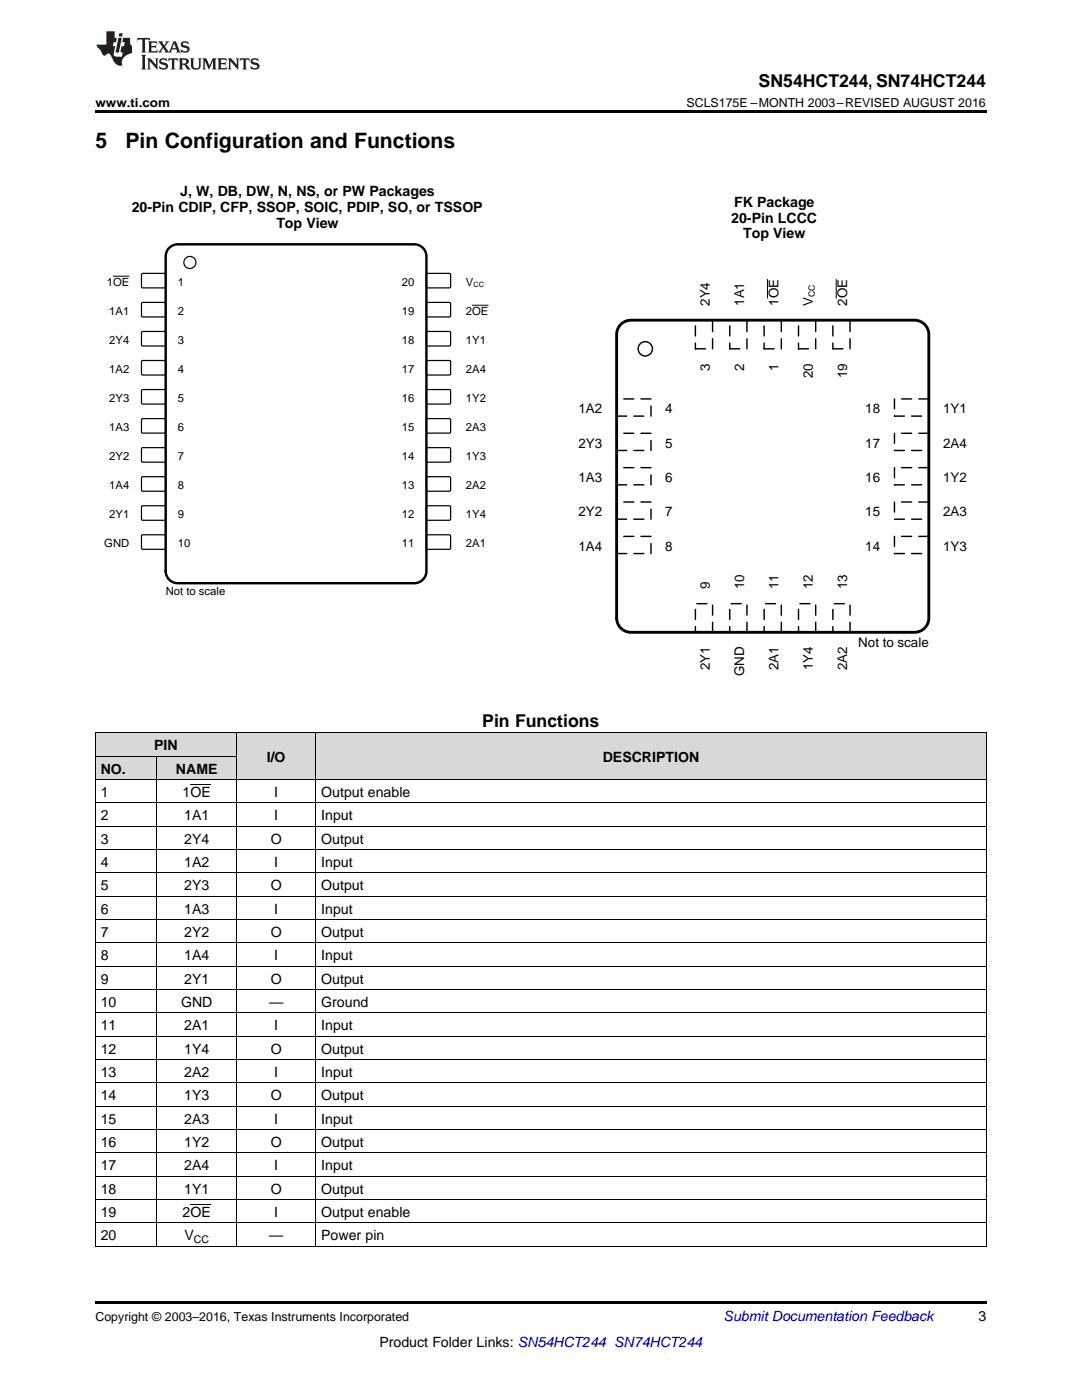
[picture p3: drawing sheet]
<svg xmlns="http://www.w3.org/2000/svg" width="216mm" height="279mm" viewBox="0 0 216 279" stroke-linecap="round" stroke-linejoin="round" font-family="sans-serif">
<g fill="#d8d8d8">
<path d="M47.2 146.3h15.8v9.3h-15.8z"/>
<path d="M63 146.3h133.8v9.3h-133.8z"/>
<path d="M19 151h12.4v4.6h-12.4z"/>
<path d="M31.4 151h15.8v4.6h-15.8z"/>
<path d="M19 146.3h12.4v4.7h-12.4z"/>
<path d="M31.4 146.3h15.8v4.7h-15.8z"/>
</g>
<path d="M19 248.7l.2 .1zM47.1 248.7l.1 .1zM62.9 248.7l.1 .1zM196.7 248.7l.1 .1zM19 259.7h177.8v.5h-177.8z" fill="#000"/>
<g fill="none" stroke="#000" stroke-width=".2">
<path d="M19 155.6h177.8M19 150.9h28.2M19 146.3h177.8M19.1 146.3v102.5M31.3 151v97.8M47.1 146.3v102.5M63 146.3v102.5M196.8 146.3v102.5M19 178.9h177.8M19 174.2h177.8M19 169.6h177.8M19 164.9h177.8"/>
<path d="M19 160.2h177.8M19 197.5h177.8M19 192.8h177.8M19 188.2h177.8M19 183.5h177.8M19 216.1h177.8M19 211.5h177.8M19 206.8h177.8M19 202.2h177.8M19 239.4h177.8M19 234.8h177.8M19 230.1h177.8"/>
<path d="M19 225.4h177.8M19 220.8h177.8M19 248.7h177.8M19 244.1h177.8"/>
</g>
<circle cx="128.8" cy="69.6" r="1.43" fill="none" stroke="#000" stroke-width=".29"/>
<path d="M123 79.6h6.9v3.4h-6.9z" fill-rule="evenodd" fill="#fff"/>
<path d="M123 79.6h6.9v3.4h-6.9z" fill="none" stroke="#000" stroke-width=".29" stroke-dasharray="2 1.4"/>
<path d="M123 86.5h6.9v3.4h-6.9z" fill-rule="evenodd" fill="#fff"/>
<path d="M123 86.5h6.9v3.4h-6.9z" fill="none" stroke="#000" stroke-width=".29" stroke-dasharray="2 1.4"/>
<path d="M123 93.3h6.9v3.5h-6.9z" fill-rule="evenodd" fill="#fff"/>
<path d="M123 93.3h6.9v3.5h-6.9z" fill="none" stroke="#000" stroke-width=".29" stroke-dasharray="2 1.4"/>
<path d="M123 100.2h6.9v3.4h-6.9z" fill-rule="evenodd" fill="#fff"/>
<path d="M123 100.2h6.9v3.4h-6.9z" fill="none" stroke="#000" stroke-width=".29" stroke-dasharray="2 1.4"/>
<path d="M123 107h6.9v3.5h-6.9z" fill-rule="evenodd" fill="#fff"/>
<path d="M123 107h6.9v3.5h-6.9z" fill="none" stroke="#000" stroke-width=".29" stroke-dasharray="2 1.4"/>
<path d="M138.8 120.5h3.4v5.7h-3.4z" fill-rule="evenodd" fill="#fff"/>
<path d="M138.8 120.5h3.4v5.7h-3.4z" fill="none" stroke="#000" stroke-width=".29" stroke-dasharray="2 1.4"/>
<path d="M145.6 120.5h3.4v5.7h-3.4z" fill-rule="evenodd" fill="#fff"/>
<path d="M145.6 120.5h3.4v5.7h-3.4z" fill="none" stroke="#000" stroke-width=".29" stroke-dasharray="2 1.4"/>
<path d="M152.5 120.5h3.4v5.7h-3.4z" fill-rule="evenodd" fill="#fff"/>
<path d="M152.5 120.5h3.4v5.7h-3.4z" fill="none" stroke="#000" stroke-width=".29" stroke-dasharray="2 1.4"/>
<path d="M159.3 120.5h3.5v5.7h-3.5z" fill-rule="evenodd" fill="#fff"/>
<path d="M159.3 120.5h3.5v5.7h-3.5z" fill="none" stroke="#000" stroke-width=".29" stroke-dasharray="2 1.4"/>
<path d="M166.2 120.5h3.4v5.7h-3.4z" fill-rule="evenodd" fill="#fff"/>
<path d="M166.2 120.5h3.4v5.7h-3.4z" fill="none" stroke="#000" stroke-width=".29" stroke-dasharray="2 1.4"/>
<path d="M178.5 107h6.8v3.5h-6.8z" fill-rule="evenodd" fill="#fff"/>
<path d="M178.5 107h6.8v3.5h-6.8z" fill="none" stroke="#000" stroke-width=".29" stroke-dasharray="2 1.4"/>
<path d="M178.5 100.2h6.8v3.4h-6.8z" fill-rule="evenodd" fill="#fff"/>
<path d="M178.5 100.2h6.8v3.4h-6.8z" fill="none" stroke="#000" stroke-width=".29" stroke-dasharray="2 1.4"/>
<path d="M178.5 93.3h6.8v3.5h-6.8z" fill-rule="evenodd" fill="#fff"/>
<path d="M178.5 93.3h6.8v3.5h-6.8z" fill="none" stroke="#000" stroke-width=".29" stroke-dasharray="2 1.4"/>
<path d="M178.5 86.5h6.8v3.4h-6.8z" fill-rule="evenodd" fill="#fff"/>
<path d="M178.5 86.5h6.8v3.4h-6.8z" fill="none" stroke="#000" stroke-width=".29" stroke-dasharray="2 1.4"/>
<path d="M178.5 79.6h6.8v3.4h-6.8z" fill-rule="evenodd" fill="#fff"/>
<path d="M178.5 79.6h6.8v3.4h-6.8z" fill="none" stroke="#000" stroke-width=".29" stroke-dasharray="2 1.4"/>
<path d="M166.2 63.9h3.4v5.7h-3.4z" fill-rule="evenodd" fill="#fff"/>
<path d="M166.2 63.9h3.4v5.7h-3.4z" fill="none" stroke="#000" stroke-width=".29" stroke-dasharray="2 1.4"/>
<path d="M166.9 55.7v3.9" fill="none" stroke="#000" stroke-width=".2"/>
<path d="M159.3 63.9h3.5v5.7h-3.5z" fill-rule="evenodd" fill="#fff"/>
<path d="M159.3 63.9h3.5v5.7h-3.5z" fill="none" stroke="#000" stroke-width=".29" stroke-dasharray="2 1.4"/>
<path d="M152.5 63.9h3.4v5.7h-3.4z" fill-rule="evenodd" fill="#fff"/>
<path d="M152.5 63.9h3.4v5.7h-3.4z" fill="none" stroke="#000" stroke-width=".29" stroke-dasharray="2 1.4"/>
<path d="M153.1 55.7v3.9" fill="none" stroke="#000" stroke-width=".2"/>
<path d="M145.6 63.9h3.4v5.7h-3.4z" fill-rule="evenodd" fill="#fff"/>
<path d="M145.6 63.9h3.4v5.7h-3.4z" fill="none" stroke="#000" stroke-width=".29" stroke-dasharray="2 1.4"/>
<path d="M138.8 63.9h3.4v5.7h-3.4z" fill-rule="evenodd" fill="#fff"/>
<path d="M138.8 63.9h3.4v5.7h-3.4z" fill="none" stroke="#000" stroke-width=".29" stroke-dasharray="2 1.4"/>
<path d="M124.1 64.5l1.1-.5 .7-.1h56.6a2.86 2.86 0 0 1 2.8 2.9v56.5a2.86 2.86 0 0 1-2.8 2.9h-56.6a2.86 2.86 0 0 1-2.9-2.9v-56.5a2.85 2.85 0 0 1 1.1-2.3z" fill="none" stroke="#000" stroke-width=".57"/>
<path d="M28.3 54.6h4.7v2.8h-4.7z" fill-rule="evenodd" fill="#fff"/>
<path d="M28.3 54.6h4.7v2.8h-4.7z" fill="none" stroke="#000" stroke-width=".24"/>
<path d="M22.6 55.1h3.2" fill="none" stroke="#000" stroke-width=".2"/>
<path d="M85.2 54.6h4.6v2.8h-4.6z" fill-rule="evenodd" fill="#fff"/>
<path d="M85.2 54.6h4.6v2.8h-4.6z" fill="none" stroke="#000" stroke-width=".24"/>
<path d="M28.3 60.4h4.7v2.8h-4.7z" fill-rule="evenodd" fill="#fff"/>
<path d="M28.3 60.4h4.7v2.8h-4.7z" fill="none" stroke="#000" stroke-width=".24"/>
<path d="M85.2 60.4h4.6v2.8h-4.6z" fill-rule="evenodd" fill="#fff"/>
<path d="M85.2 60.4h4.6v2.8h-4.6z" fill="none" stroke="#000" stroke-width=".24"/>
<path d="M94.2 60.9h3.3" fill="none" stroke="#000" stroke-width=".2"/>
<path d="M28.3 66.2h4.7v2.8h-4.7z" fill-rule="evenodd" fill="#fff"/>
<path d="M28.3 66.2h4.7v2.8h-4.7z" fill="none" stroke="#000" stroke-width=".24"/>
<path d="M85.2 66.2h4.6v2.8h-4.6z" fill-rule="evenodd" fill="#fff"/>
<path d="M85.2 66.2h4.6v2.8h-4.6z" fill="none" stroke="#000" stroke-width=".24"/>
<path d="M28.3 72h4.7v2.8h-4.7z" fill-rule="evenodd" fill="#fff"/>
<path d="M28.3 72h4.7v2.8h-4.7z" fill="none" stroke="#000" stroke-width=".24"/>
<path d="M85.2 72h4.6v2.8h-4.6z" fill-rule="evenodd" fill="#fff"/>
<path d="M85.2 72h4.6v2.8h-4.6z" fill="none" stroke="#000" stroke-width=".24"/>
<path d="M28.3 77.8h4.7v2.8h-4.7z" fill-rule="evenodd" fill="#fff"/>
<path d="M28.3 77.8h4.7v2.8h-4.7z" fill="none" stroke="#000" stroke-width=".24"/>
<path d="M85.2 77.8h4.6v2.8h-4.6z" fill-rule="evenodd" fill="#fff"/>
<path d="M85.2 77.8h4.6v2.8h-4.6z" fill="none" stroke="#000" stroke-width=".24"/>
<path d="M28.3 83.6h4.7v2.8h-4.7z" fill-rule="evenodd" fill="#fff"/>
<path d="M28.3 83.6h4.7v2.8h-4.7z" fill="none" stroke="#000" stroke-width=".24"/>
<path d="M85.2 83.6h4.6v2.8h-4.6z" fill-rule="evenodd" fill="#fff"/>
<path d="M85.2 83.6h4.6v2.8h-4.6z" fill="none" stroke="#000" stroke-width=".24"/>
<path d="M28.3 89.4h4.7v2.8h-4.7z" fill-rule="evenodd" fill="#fff"/>
<path d="M28.3 89.4h4.7v2.8h-4.7z" fill="none" stroke="#000" stroke-width=".24"/>
<path d="M85.2 89.4h4.6v2.8h-4.6z" fill-rule="evenodd" fill="#fff"/>
<path d="M85.2 89.4h4.6v2.8h-4.6z" fill="none" stroke="#000" stroke-width=".24"/>
<path d="M28.3 95.2h4.7v2.8h-4.7z" fill-rule="evenodd" fill="#fff"/>
<path d="M28.3 95.2h4.7v2.8h-4.7z" fill="none" stroke="#000" stroke-width=".24"/>
<path d="M85.2 95.2h4.6v2.8h-4.6z" fill-rule="evenodd" fill="#fff"/>
<path d="M85.2 95.2h4.6v2.8h-4.6z" fill="none" stroke="#000" stroke-width=".24"/>
<path d="M28.3 101h4.7v2.8h-4.7z" fill-rule="evenodd" fill="#fff"/>
<path d="M28.3 101h4.7v2.8h-4.7z" fill="none" stroke="#000" stroke-width=".24"/>
<path d="M85.2 101h4.6v2.8h-4.6z" fill-rule="evenodd" fill="#fff"/>
<path d="M85.2 101h4.6v2.8h-4.6z" fill="none" stroke="#000" stroke-width=".24"/>
<path d="M28.3 106.8h4.7v2.8h-4.7z" fill-rule="evenodd" fill="#fff"/>
<path d="M28.3 106.8h4.7v2.8h-4.7z" fill="none" stroke="#000" stroke-width=".24"/>
<path d="M85.2 106.8h4.6v2.8h-4.6z" fill-rule="evenodd" fill="#fff"/>
<g fill="none" stroke="#000" stroke-width=".24">
<path d="M85.2 106.8h4.6v2.8h-4.6z"/>
<circle cx="37.9" cy="52.4" r="1.21"/>
</g>
<path d="M34 49.3l.9-.5h.6h47.2a2.42 2.42 0 0 1 2.4 2.4v62.8a2.42 2.42 0 0 1-2.4 2.4h-47.2a2.42 2.42 0 0 1-2.4-2.4v-62.8a2.41 2.41 0 0 1 .9-1.9z" fill="none" stroke="#000" stroke-width=".48"/>
<path d="M19 22h177.8v.5h-177.8z" fill="#000"/>
<g fill="#231f20">
<path d="M27.5 7.6l-.1 .5 .4-.2h.6v.1v2.1l-.2 .4h1l-.3-.4v-2.1l.1-.1h.5l.5 .2-.2-.5zM29.5 8.3l.2 .3v1.5l-.2 .4h1.8l.2-.6a1.04 1.04 0 0 1-1.3 .2v-.7h.6l.3 .2v-.6l-.3 .2h-.6v-.6l.8-.1 .4 .3-.2-.5zM31.5 8.3l.9 1.1-.9 1.1h.8l-.2-.2 .5-.7 .4 .7-.2 .2h1.5l-.1-.2 .1-.4h.9l.1 .4-.2 .2h1l-.3-.3-.7-1.9h-.5l-.9 2-.8-1 .9-1h-.8l.1 .3-.3 .5-.4-.6 .2-.2zM34.7 8.6l.4 1h-.7zM36.3 8.4a.63 .63 0 0 0-.2 .7 .63 .63 0 0 0 .6 .4l.6 .2 .1 .2a.75 .75 0 0 1-.7 .4 .75 .75 0 0 1-.6-.5l.1 .7 .1-.1a1.11 1.11 0 0 0 1.5-.6 1.13 1.13 0 0 0-1.2-.8l-.1-.4a1.04 1.04 0 0 1 1.2 .2l-.2-.5-.1 .1-.5-.2zM28.2 10.9l.2 .4v2.2l-.2 .4h1l-.3-.4v-2.2l.3-.4zM29.3 11.6l.3 .4v1.5l-.3 .4h.8l-.2-.4v-1.3l1.5 1.7v-1.9l.2-.4h-.7l.2 .4v.9l-1.1-1.3zM32 11.8a.62 .62 0 0 0-.2 .7 .62 .62 0 0 0 .6 .4l.6 .1 .1 .3a.76 .76 0 0 1-.7 .3 .76 .76 0 0 1-.6-.4l.1 .7 .1-.1a1.11 1.11 0 0 0 1.5-.6 1.13 1.13 0 0 0-1.2-.8l-.1-.4a1.04 1.04 0 0 1 1.2 .2l-.2-.6-.1 .1-.5-.1zM33.7 11.6l-.2 .6a.61 .61 0 0 1 .8-.3v1.6l-.2 .4h.9l-.2-.4v-1.6a.63 .63 0 0 1 .8 .3l-.2-.6zM35.6 11.6l.3 .4v1.5l-.3 .4h1l-.2-.2v-.8l.5 .2a.76 .76 0 0 0 1.2 .7l-1-1a.58 .58 0 0 0 .6-.5 .58 .58 0 0 0-.5-.6zM36.4 11.9h.1a.45 .45 0 0 1 .5 .1 .45 .45 0 0 1 .1 .5l-.7 .2zM37.9 11.6l.2 .2a2.17 2.17 0 0 0 .3 1.9 .99 .99 0 0 0 1.6-.6v-1.1l.2-.4h-.7l.2 .2a1.92 1.92 0 0 1-.2 1.8 .6 .6 0 0 1-.9-.5v-1.1l.2-.4zM40.4 11.6l.2 .4v1.5l-.2 .4h.7l-.2-.4v-1.4l.8 1.8 .8-1.8v1.4l-.2 .4h.9l-.2-.4v-1.5l.2-.4h-.8l-.6 1.5-.6-1.5zM43.4 11.6l.2 .4v1.5l-.2 .4h1.8l.2-.6a1.04 1.04 0 0 1-1.3 .1v-.6h.5l.4 .2v-.6l-.4 .2h-.5v-.7h.8l.3 .3-.1-.6zM45.5 11.6l.2 .4v1.5l-.2 .4h.7l-.2-.4v-1.3l1.5 1.7v-1.9l.2-.4h-.7l.2 .4v.9l-1.1-1.3zM47.9 11.6l-.1 .6a.61 .61 0 0 1 .8-.3v1.6l-.3 .4h1l-.3-.4 .1-1.6a.63 .63 0 0 1 .7 .3l-.1-.6zM50.2 11.8a.62 .62 0 0 0-.2 .7 .62 .62 0 0 0 .6 .4l.6 .1 .2 .3a.76 .76 0 0 1-.8 .3 .76 .76 0 0 1-.6-.4l.1 .7 .2-.1a1.11 1.11 0 0 0 1.5-.6 1.13 1.13 0 0 0-1.3-.8l-.1-.4a1.04 1.04 0 0 1 1.2 .2l-.1-.6-.2 .1-.5-.1z"/>
<path d="M21.2 6.3v2.6h-1.9l.1 .4 .7 .9a.91 .91 0 0 0 1 .8 .56 .56 0 0 1 .5-.3 .56 .56 0 0 1 .5 .3l.4 .8a1.53 1.53 0 0 0 1.9 1.2 1.54 1.54 0 0 1 1-2.1l.9-.3v-1.4a1.52 1.52 0 0 1-.3-1.6h-1.4l-.2 .8h.5l-.2 .8h-.4l-.2 1v.2l.4 .1-.2 .8a1.93 1.93 0 0 1-1.6-.3l.3-1.8h-.5l.2-.8h.4l.2-.8h-.4v-1.3zM23.6 7.6l-.6 2.9h.7l.6-2.9zM23.8 6.6l-.1 .7h.6l.2-.7z"/>
</g>
<path d="M38 156.5h4.1M38 240.4h4.1" fill="none" stroke="#000" stroke-width=".2"/>
<g font-size="4.2">
<text x="19" y="29.6">5</text>
<text x="25" y="29.6">Pin Configuration and Functions</text>
</g>
<g font-size="3.5">
<text x="151.4" y="17.3">SN54HCT244, SN74HCT244</text>
<text x="96.2" y="145.1">Pin Functions</text>
</g>
<g font-size="2.8">
<text x="35.9" y="39.1">J, W, DB, DW, N, NS, or PW Packages</text>
<text x="146.5" y="41.2">FK Package</text>
<text x="26.3" y="42.3">20-Pin CDIP, CFP, SSOP, SOIC, PDIP, SO, or TSSOP</text>
<text x="55.1" y="45.4">Top View</text>
<text x="145.9" y="44.4">20-Pin LCCC</text>
<text x="148.3" y="47.6">Top View</text>
<text x="30.8" y="149.7">PIN</text>
<text x="20.1" y="154.4">NO.</text>
<text x="35.1" y="154.4">NAME</text>
<text x="53.2" y="152">I/O</text>
<text x="120.3" y="152">DESCRIPTION</text>
<text x="20.1" y="159">1</text>
<text x="36.4" y="159">1OE</text>
<text x="54.7" y="159">I</text>
<text x="64.1" y="159">Output enable</text>
<text x="20.1" y="163.7">2</text>
<text x="36.8" y="163.7">1A1</text>
<text x="54.7" y="163.7">I</text>
<text x="64.1" y="163.7">Input</text>
<text x="20.1" y="168.3">3</text>
<text x="20.1" y="173">4</text>
<text x="36.8" y="168.3">2Y4</text>
<text x="36.8" y="173">1A2</text>
<text x="54" y="168.3">O</text>
<text x="54.7" y="173">I</text>
<text x="64.1" y="168.3">Output</text>
<text x="64.1" y="173">Input</text>
<text x="20.1" y="177.7">5</text>
<text x="36.8" y="177.7">2Y3</text>
<text x="54" y="177.7">O</text>
<text x="64.1" y="177.7">Output</text>
<text x="20.1" y="182.3">6</text>
<text x="36.8" y="182.3">1A3</text>
<text x="54.7" y="182.3">I</text>
<text x="64.1" y="182.3">Input</text>
<text x="20.1" y="187">7</text>
<text x="20.1" y="191.6">8</text>
<text x="36.8" y="187">2Y2</text>
<text x="36.8" y="191.6">1A4</text>
<text x="54" y="187">O</text>
<text x="54.7" y="191.6">I</text>
<text x="64.1" y="187">Output</text>
<text x="64.1" y="191.6">Input</text>
<text x="20.1" y="196.3">9</text>
<text x="36.8" y="196.3">2Y1</text>
<text x="54" y="196.3">O</text>
<text x="64.1" y="196.3">Output</text>
<text x="20.1" y="200.9">10</text>
<text x="36.1" y="200.9">GND</text>
<text x="53.7" y="200.9">—</text>
<text x="64.1" y="200.9">Ground</text>
<text x="20.1" y="205.6">11</text>
<text x="36.8" y="205.6">2A1</text>
<text x="54.7" y="205.6">I</text>
<text x="64.1" y="205.6">Input</text>
<text x="20.1" y="210.3">12</text>
<text x="20.1" y="214.9">13</text>
<text x="36.8" y="210.3">1Y4</text>
<text x="36.8" y="214.9">2A2</text>
<text x="54" y="210.3">O</text>
<text x="54.7" y="214.9">I</text>
<text x="64.1" y="210.3">Output</text>
<text x="64.1" y="214.9">Input</text>
<text x="20.1" y="219.6">14</text>
<text x="36.8" y="219.6">1Y3</text>
<text x="54" y="219.6">O</text>
<text x="64.1" y="219.6">Output</text>
<text x="20.1" y="224.2">15</text>
<text x="36.8" y="224.2">2A3</text>
<text x="54.7" y="224.2">I</text>
<text x="64.1" y="224.2">Input</text>
<text x="20.1" y="228.9">16</text>
<text x="20.1" y="233.5">17</text>
<text x="36.8" y="228.9">1Y2</text>
<text x="36.8" y="233.5">2A4</text>
<text x="54" y="228.9">O</text>
<text x="54.7" y="233.5">I</text>
<text x="64.1" y="228.9">Output</text>
<text x="64.1" y="233.5">Input</text>
<text x="20.1" y="238.2">18</text>
<text x="36.8" y="238.2">1Y1</text>
<text x="54" y="238.2">O</text>
<text x="64.1" y="238.2">Output</text>
<text x="20.1" y="242.9">19</text>
<text x="36.4" y="242.9">2OE</text>
<text x="54.7" y="242.9">I</text>
<text x="64.1" y="242.9">Output enable</text>
<text x="20.1" y="247.5">20</text>
<text x="36.8" y="247.5">V</text>
<text x="53.7" y="247.5">—</text>
<text x="64.1" y="247.5">Power pin</text>
<text x="195.3" y="263.6">3</text>
<text x="75.7" y="268.9">Product Folder Links: SN54HCT244 SN74HCT244</text>
</g>
<text font-size="2.8" fill="#0000c8" x="144.4" y="263.6">Submit Documentation Feedback</text>
<g font-size="2.7">
<text x="141.6" y="61" transform="rotate(-90 141.6 61)">2Y4</text>
<text x="148.5" y="61" transform="rotate(-90 148.5 61)">1A1</text>
<text x="155.4" y="61" transform="rotate(-90 155.4 61)">1OE</text>
<text x="162.2" y="61" transform="rotate(-90 162.2 61)">V</text>
<text x="169.1" y="61" transform="rotate(-90 169.1 61)">2OE</text>
<text x="141.6" y="74" transform="rotate(-90 141.6 74)">3</text>
<text x="148.5" y="74" transform="rotate(-90 148.5 74)">2</text>
<text x="155.4" y="74" transform="rotate(-90 155.4 74)">1</text>
<text x="162.2" y="75.4" transform="rotate(-90 162.2 75.4)">20</text>
<text x="169.1" y="75.4" transform="rotate(-90 169.1 75.4)">19</text>
<text x="115.4" y="82.5">1A2</text>
<text x="132.8" y="82.5">4</text>
<text x="172.7" y="82.5">18</text>
<text x="188.2" y="82.5">1Y1</text>
<text x="115.4" y="89.4">2Y3</text>
<text x="132.8" y="89.4">5</text>
<text x="172.7" y="89.4">17</text>
<text x="188.2" y="89.4">2A4</text>
<text x="115.4" y="96.2">1A3</text>
<text x="132.8" y="96.2">6</text>
<text x="172.7" y="96.2">16</text>
<text x="188.2" y="96.2">1Y2</text>
<text x="115.4" y="103.1">2Y2</text>
<text x="132.8" y="103.1">7</text>
<text x="172.7" y="103.1">15</text>
<text x="188.2" y="103.1">2A3</text>
<text x="115.4" y="109.9">1A4</text>
<text x="132.8" y="109.9">8</text>
<text x="172.7" y="109.9">14</text>
<text x="188.2" y="109.9">1Y3</text>
<text x="141.6" y="117.6" transform="rotate(-90 141.6 117.6)">9</text>
<text x="148.5" y="117.6" transform="rotate(-90 148.5 117.6)">10</text>
<text x="155.4" y="117.6" transform="rotate(-90 155.4 117.6)">11</text>
<text x="162.2" y="117.6" transform="rotate(-90 162.2 117.6)">12</text>
<text x="169.1" y="117.6" transform="rotate(-90 169.1 117.6)">13</text>
<text x="171.3" y="129.1">Not to scale</text>
<text x="141.6" y="133.8" transform="rotate(-90 141.6 133.8)">2Y1</text>
<text x="148.5" y="135" transform="rotate(-90 148.5 135)">GND</text>
<text x="155.4" y="133.8" transform="rotate(-90 155.4 133.8)">2A1</text>
<text x="162.2" y="133.8" transform="rotate(-90 162.2 133.8)">1Y4</text>
<text x="169.1" y="133.8" transform="rotate(-90 169.1 133.8)">2A2</text>
</g>
<g font-size="2.5">
<text x="19" y="21.4">www.ti.com</text>
<text x="137" y="21.4">SCLS175E –MONTH 2003–REVISED AUGUST 2016</text>
<text x="19" y="263.6">Copyright © 2003–2016, Texas Instruments Incorporated</text>
</g>
<g font-size="2.3">
<text x="21.3" y="57">1OE</text>
<text x="35.5" y="57">1</text>
<text x="80.2" y="57">20</text>
<text x="93" y="57">V</text>
<text x="21.8" y="62.8">1A1</text>
<text x="35.5" y="62.8">2</text>
<text x="80.2" y="62.8">19</text>
<text x="93" y="62.8">2OE</text>
<text x="21.8" y="68.6">2Y4</text>
<text x="35.5" y="68.6">3</text>
<text x="80.2" y="68.6">18</text>
<text x="93" y="68.6">1Y1</text>
<text x="21.8" y="74.4">1A2</text>
<text x="35.5" y="74.4">4</text>
<text x="80.2" y="74.4">17</text>
<text x="93" y="74.4">2A4</text>
<text x="21.8" y="80.2">2Y3</text>
<text x="35.5" y="80.2">5</text>
<text x="80.2" y="80.2">16</text>
<text x="93" y="80.2">1Y2</text>
<text x="21.8" y="86">1A3</text>
<text x="35.5" y="86">6</text>
<text x="80.2" y="86">15</text>
<text x="93" y="86">2A3</text>
<text x="21.8" y="91.8">2Y2</text>
<text x="35.5" y="91.8">7</text>
<text x="80.2" y="91.8">14</text>
<text x="93" y="91.8">1Y3</text>
<text x="21.8" y="97.6">1A4</text>
<text x="35.5" y="97.6">8</text>
<text x="80.2" y="97.6">13</text>
<text x="93" y="97.6">2A2</text>
<text x="21.8" y="103.4">2Y1</text>
<text x="35.5" y="103.4">9</text>
<text x="80.2" y="103.4">12</text>
<text x="93" y="103.4">1Y4</text>
<text x="20.8" y="109.2">GND</text>
<text x="35.5" y="109.2">10</text>
<text x="80.2" y="109.2">11</text>
<text x="93" y="109.2">2A1</text>
<text x="33.1" y="118.8">Not to scale</text>
</g>
<text font-size="2.1" x="38.7" y="248.1">CC</text>
<text font-size="1.7" x="162.6" y="59.3" transform="rotate(-90 162.6 59.3)">CC</text>
<text font-size="1.5" x="94.5" y="57.3">CC</text>
</svg>
